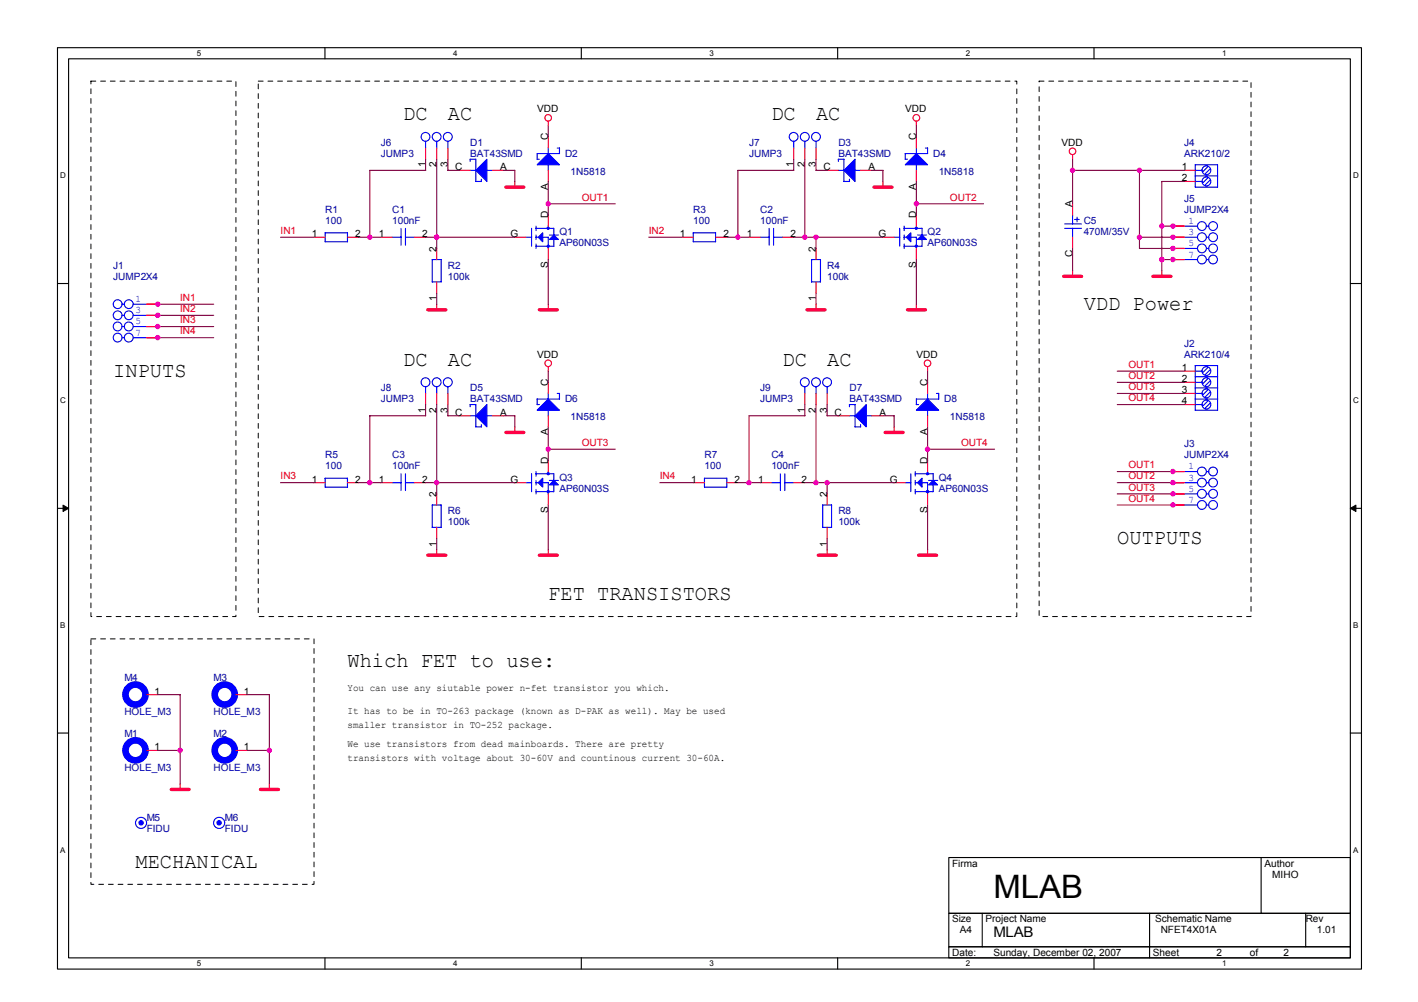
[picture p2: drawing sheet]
<svg xmlns="http://www.w3.org/2000/svg" width="297mm" height="210mm" viewBox="0 0 297 210" stroke-linecap="round" stroke-linejoin="round" font-family="sans-serif">
<path d="M12 10h273.2v193h-273.2zM14.4 12.3h268.5v188.4h-268.5z" fill="none" stroke="#000" stroke-width=".23"/>
<g fill="#fff">
<path d="M41.2 10.2h.9v1.9h-.9z"/>
<path d="M41.2 200.9h.9v1.9h-.9z"/>
</g>
<path d="M68.1 10v2.3M68.1 200.7v2.3" fill="none" stroke="#000" stroke-width=".23"/>
<g fill="#fff">
<path d="M94.9 10.2h.9v1.9h-.9z"/>
<path d="M94.9 200.9h.9v1.9h-.9z"/>
</g>
<path d="M121.8 10v2.3M121.8 200.7v2.3" fill="none" stroke="#000" stroke-width=".23"/>
<g fill="#fff">
<path d="M148.6 10.2h.9v1.9h-.9z"/>
<path d="M148.6 200.9h.9v1.9h-.9z"/>
</g>
<path d="M175.5 10v2.3M175.5 200.7v2.3" fill="none" stroke="#000" stroke-width=".23"/>
<g fill="#fff">
<path d="M202.3 10.2h.9v1.9h-.9z"/>
<path d="M202.3 200.9h.9v1.9h-.9z"/>
</g>
<path d="M229.2 10v2.3M229.2 200.7v2.3" fill="none" stroke="#000" stroke-width=".23"/>
<g fill="#fff">
<path d="M256 10.2h.9v1.9h-.9z"/>
<path d="M256 200.9h.9v1.9h-.9z"/>
<path d="M12.6 35.9h1.2v1.8h-1.2z"/>
<path d="M283.5 35.9h1.2v1.8h-1.2z"/>
<path d="M12.6 82.9h1.2v1.9h-1.2z"/>
<path d="M283.5 82.9h1.2v1.9h-1.2z"/>
</g>
<path d="M12 59.4h2.4M282.9 59.4h2.3" fill="none" stroke="#000" stroke-width=".23"/>
<g fill="#fff">
<path d="M12.6 130h1.2v1.9h-1.2z"/>
<path d="M283.5 130h1.1v1.9h-1.1z"/>
</g>
<path d="M12 106.5h2.4M282.9 106.5h2.3" fill="none" stroke="#000" stroke-width=".23"/>
<path d="M13.2 105.8l1.2 .7-1.2 .6zM282.9 106.5l1.1-.7v1.3z" fill="#000" stroke="#000" stroke-width=".21"/>
<g fill="#fff">
<path d="M12.6 177.1h1.2v1.9h-1.2z"/>
<path d="M283.4 177.1h1.2v1.9h-1.2z"/>
</g>
<path d="M12 153.6h2.4M282.9 153.6h2.3M198.8 179.6h84.1v11.7h-84.1zM264.2 179.6v11.7M198.8 191.3h84.1v7h-84.1zM198.8 198.3h84.1v2.4h-84.1zM205.8 191.3v7.1M240.8 191.3v9.4M273.5 191.3v7.1" fill="none" stroke="#000" stroke-width=".23"/>
<path d="M19 17h30.4v112.2h-30.4v-112.2M54.1 17h158.9v112.2h-158.9v-112.2M217.7 17h44.4v112.2h-44.4v-112.2M19 133.8h46.8v51.5h-46.8v-51.5" fill="none" stroke="#000" stroke-width=".21" stroke-dasharray="1 1 1 1 1 1 1 1"/>
<g fill="none" stroke="#f00" stroke-width=".23">
<path d="M89.2 31v2.4M91.5 31v2.4M93.8 31v2.4M96.2 35.7h2.3M103.2 35.7h2.3M107.8 38v1.2M114.8 25.4v.9M114.8 28.7v2.3M114.8 35.7v2.3M166.3 31v2.4M168.6 31v2.4M170.9 31v2.4"/>
<path d="M173.3 35.7h2.3M180.3 35.7h2.3M185 38v1.2M192 25.4v.9M192 28.7v2.3M192 35.7v2.3M224.7 32.4v1M248 35.7h2.4M248 38h2.4M65.8 49.7h2.3M72.8 49.7h2.3M79.8 49.7h2.3"/>
<path d="M86.8 49.7h2.4M91.5 52v2.4M91.5 59.1v2.3M107.8 49.7h2.4M114.8 45v2.4M114.8 52v2.4M142.9 49.7h2.3M149.9 49.7h2.3M156.9 49.7h2.4M163.9 49.7h2.4M170.9 52v2.4M170.9 59.1v2.3"/>
<path d="M185 49.7h2.3M192 45v2.4M192 52v2.4M224.7 42.7v2.3M224.7 49.7v2.3M224.7 56.7v1.2M243.4 56.7v1.2M245.7 49.7h2.3M245.7 47.4h2.3M245.7 52h2.3M245.7 54.4h2.3M30.7 63.7h2.4"/>
<path d="M30.7 66.1h2.4M30.7 68.4h2.4M30.7 70.7h2.4M91.5 63.7v1.2M114.8 63.7v1.2M114.8 76.8v.9M170.9 63.7v1.2M192 63.7v1.2M194.3 76.8v.9M248 77.7h2.4M89.2 82.4v2.4M91.5 82.4v2.4"/>
<path d="M93.8 82.4v2.4M96.2 87.1h2.3M103.2 87.1h2.3M107.8 89.4v1.2M114.8 80.1v2.3M114.8 87.1v2.3M114.8 96.4v2.4M168.6 82.4v2.4M170.9 82.4v2.4M173.3 82.4v2.4M175.6 87.1h2.3M182.6 87.1h2.4"/>
<path d="M187.3 89.4v1.2M194.3 80.1v2.3M194.3 87.1v2.3M194.3 96.4v2.4M245.7 98.8h2.3M248 80.1h2.4M248 82.4h2.4M248 84.8h2.4M65.8 101.1h2.3M72.8 101.1h2.3M79.8 101.1h2.3M86.8 101.1h2.4"/>
<path d="M91.5 103.5v2.3M91.5 110.5v2.3M91.5 115.1v1.2M107.8 101.1h2.4M114.8 103.5v2.3M114.8 115.1v1.2M145.2 101.1h2.4M152.2 101.1h2.4M159.3 101.1h2.3M166.3 101.1h2.3M173.3 103.5v2.3M173.3 110.5v2.3"/>
<path d="M173.3 115.1v1.2M187.3 101.1h2.3M194.3 103.5v2.3M194.3 115.1v1.2M245.7 101.1h2.3M245.7 103.5h2.3M245.7 105.8h2.3M30.7 145.5h2.4M30.7 157.2h2.4M49.4 145.5h2.3M49.4 157.2h2.3M37.7 164.2v1.2"/>
<path d="M56.4 164.2v1.2"/>
<circle cx="114.8" cy="24.7" r=".69"/>
<circle cx="192" cy="24.7" r=".7"/>
<circle cx="224.7" cy="31.7" r=".69"/>
<circle cx="114.8" cy="76.1" r=".69"/>
<circle cx="194.3" cy="76.1" r=".69"/>
</g>
<g fill="none" stroke="#f00" stroke-width=".7">
<path d="M106 39.2h3.7M183.1 39.2h3.8M222.8 57.9h3.8M241.5 57.9h3.8M89.6 64.9h3.8M113 64.9h3.8M169.1 64.9h3.7M190.1 64.9h3.8M106 90.6h3.7M185.4 90.6h3.8M89.6 116.3h3.8M113 116.3h3.8"/>
<path d="M171.4 116.3h3.8M192.4 116.3h3.8M35.9 165.4h3.7M54.6 165.4h3.7"/>
</g>
<g fill="none" stroke="#00f" stroke-width=".23">
<path d="M89.2 29.6v1.4M91.5 29.6v1.4M93.8 29.6v1.4M98.5 33.4h1.2v4.6h1.2M98.5 35.7h1.2M98.5 33.3v.5M100.8 37.5v.5M102 35.7h1.2M112.5 33.4h.5M114.8 31v1.2M114.8 34.5v1.2M116.7 31h.5v1.2h-4.7v1.2"/>
<path d="M166.3 29.6v1.4M168.6 29.6v1.4M170.9 29.6v1.4M175.6 35.7h1.2M175.6 33.8v-.4h1.2v4.6h1.2l-.1-.5M179.1 35.7h1.2M192 31v1.2M192 34.5v1.2M193.8 31h.5M194.3 31v1.2M194.3 32.2h-4.7v1.2h.5M250.4 38h1.4"/>
<path d="M250.4 35.7h1.4M250.4 34.5h4.7v4.7h-4.7zM250.4 36.9h4.7M253 35l-1 .9M253 37.3l-1 .9M253.4 35.4l-.9 1M253.4 37.8l-.9 .9M68.1 48.7v2h4.7v-2l-4.7 .1M82.1 49.7h1.9M84 47.8v3.6M84.9 49.7h1.9M84.9 47.8v3.6"/>
<path d="M90.5 54.4h1.9v4.7h-1.9zM110.2 49.7h1.2M111.4 47.8v3.8M112.3 47.8h3.7v3.8M112.3 49.7h.5M112.3 51.6h3.7M112.3 47.4v.9M112.3 49.2v1M112.3 51.1v1M113.7 49.7h1.1v2.4M114.8 47.4v.5M115.1 49.2h1.9"/>
<path d="M149.9 50.7v-1.9h-4.7v1.9h4.7M159.3 49.7h1.8M161.1 47.8v3.6M162 49.7h2M162 47.8v3.6M170 54.4h1.9v4.7h-1.9zM187.3 49.7h1.2M188.5 47.8v3.8M189.4 47.8h3.7v3.8h-3.7M189.4 49.7h.5M189.4 47.4v.9M189.4 49.2v1"/>
<path d="M189.4 51.1v1M190.8 49.7h1.2v2.4M192 47.4v.5M192.2 49.2h1.9M223 47.8h3.5M223 46.9h3.5M224.7 45v1.9M224.7 47.8v1.9M225.1 46h1M225.6 45.5v1M248 49.7h2.9M248 47.4h2.9"/>
<path d="M248 52h2.9M248 54.4h2.9M252.7 49.7h.5M252.7 47.4h.5M252.7 52h.5M252.7 54.4h.5M25.6 63.7h.5M25.6 66.1h.5M25.6 68.4h.5M25.6 70.7h.5M27.9 63.7h2.8M27.9 66.1h2.8"/>
<path d="M27.9 68.4h2.8M27.9 70.7h2.8M250.4 77.7h1.4M250.4 78.9h4.7M250.4 76.6h4.7v9.3h-4.7zM253 77l-1 1M253 79.4l-1 .9M253.4 77.5l-.9 .9M253.4 79.8l-.9 1M84 99.3v3.5M84.9 99.3v3.5M89.2 81v1.4"/>
<path d="M91.5 81v1.4M93.8 81v1.4M98.5 84.8l1.2-.1v4.7h1.2M98.5 87.1h1.2M98.5 84.7v.5M100.8 89v.5M102 87.1h1.2M111.4 99.2v3.8M112.3 99.3l3.7-.1v3.8M112.3 98.8v.9M112.5 84.8h.5M114.8 82.4v1.2"/>
<path d="M114.8 85.9v1.2M114.8 98.8v.5M116.7 82.4h.5M117.2 82.4v1.2h-4.7v1.2M163.5 99.3v3.5M164.4 99.3v3.5M168.6 81v1.4M170.9 81v1.4M173.3 81v1.4M177.9 84.8h1.2v4.6h1.2M177.9 87.1h1.2M177.9 84.7v.5"/>
<path d="M180.3 89v.5M181.4 87.1h1.2M190.8 99.2v3.8M191.7 99.3h3.8v3.7h-3.8M191.7 98.8v.9M191.9 84.8h.5M194.3 82.4v1.2M194.3 85.9v1.2M194.3 98.8v.5M196.2 82.4h.5M196.6 82.4l.1 1.2h-4.7v1.2M248 98.8h2.9"/>
<path d="M250.4 84.8h1.4M250.4 80.1h1.4M250.4 82.4h1.4M250.4 83.6h4.7M250.4 81.3h4.7M252.7 98.8h.5M253 81.7l-1 1M253 84l-1 1M253.4 82.2l-.9 .9M253.4 84.5l-.9 1M68.1 100.2v1.8h4.7v-1.8h-4.7M82.1 101.1h1.9"/>
<path d="M84.9 101.1h1.9M90.5 110.5h1.9v-4.7h-1.9v4.7M110.2 101.1h1.2M112.3 101.1h.5M112.3 100.6v1M112.3 102.5v1M112.3 103h3.7M113.7 101.1h1.1v2.4M115.1 100.6h1.9M147.5 100.2h4.7v1.8M147.6 100.2v1.8h4.7M161.6 101.1h1.9"/>
<path d="M164.4 101.1h1.9M172.3 105.8h1.9v4.7h-1.9M172.3 105.8v4.7M189.6 101.1h1.2M191.7 101.1h.5M191.7 100.6v1M191.7 102.5v1M193.1 101.1h1.2v2.4M194.5 100.6h1.9M248 105.8h2.9M248 101.1h2.9M248 103.5h2.9"/>
<path d="M252.7 105.8h.5M252.7 101.1h.5M252.7 103.5h.5M30.5 145.5h.2M30.5 157.2h.2M49.2 145.5h.2M49.2 157.2h.2"/>
<circle cx="89.1" cy="28.7" r=".92"/>
<circle cx="91.5" cy="28.7" r=".92"/>
<circle cx="93.8" cy="28.7" r=".93"/>
<circle cx="166.2" cy="28.7" r=".92"/>
<circle cx="168.6" cy="28.7" r=".93"/>
<circle cx="170.9" cy="28.7" r=".92"/>
<circle cx="252.7" cy="38" r=".93"/>
<circle cx="252.7" cy="35.7" r=".92"/>
<circle cx="251.8" cy="49.7" r=".93"/>
<circle cx="251.8" cy="47.4" r=".93"/>
<circle cx="251.8" cy="52" r=".93"/>
<circle cx="251.8" cy="54.4" r=".93"/>
<circle cx="254.1" cy="49.7" r=".93"/>
<circle cx="254.1" cy="47.4" r=".92"/>
<circle cx="254.1" cy="54.4" r=".92"/>
<circle cx="254.1" cy="52" r=".92"/>
<circle cx="24.6" cy="68.4" r=".93"/>
<circle cx="24.6" cy="66" r=".92"/>
<circle cx="24.6" cy="63.7" r=".92"/>
<circle cx="24.6" cy="70.7" r=".92"/>
<circle cx="27" cy="68.4" r=".93"/>
<circle cx="27" cy="66" r=".92"/>
<circle cx="27" cy="63.7" r=".92"/>
<circle cx="27" cy="70.7" r=".92"/>
<circle cx="252.7" cy="77.7" r=".92"/>
<circle cx="89.1" cy="80.1" r=".93"/>
<circle cx="91.5" cy="80.1" r=".93"/>
<circle cx="93.8" cy="80.1" r=".93"/>
<circle cx="168.6" cy="80.1" r=".93"/>
<circle cx="170.9" cy="80.1" r=".93"/>
<circle cx="173.2" cy="80.1" r=".93"/>
<circle cx="251.8" cy="98.8" r=".93"/>
<circle cx="252.7" cy="80.1" r=".93"/>
<circle cx="252.7" cy="84.7" r=".93"/>
<circle cx="252.7" cy="82.4" r=".92"/>
<circle cx="254.1" cy="98.8" r=".92"/>
<circle cx="251.8" cy="103.4" r=".93"/>
<circle cx="251.8" cy="105.8" r=".93"/>
<circle cx="251.8" cy="101.1" r=".93"/>
<circle cx="254.1" cy="103.4" r=".93"/>
<circle cx="254.1" cy="105.8" r=".92"/>
<circle cx="254.1" cy="101.1" r=".92"/>
<circle cx="29.5" cy="172.4" r="1.17"/>
<circle cx="45.9" cy="172.4" r="1.17"/>
</g>
<g fill="#00f" stroke="#00f" stroke-width=".23">
<path d="M112.8 49.7l.9-.9v1.9z" fill-rule="evenodd"/>
<path d="M115.1 50.2l.9-1 1 1z" fill-rule="evenodd"/>
<path d="M114.8 32.2l2.4 2.3h-4.7z" fill-rule="evenodd"/>
<path d="M179.1 33.4v4.6l-2.3-2.3z" fill-rule="evenodd"/>
<path d="M102 84.8v4.6l-2.3-2.3z" fill-rule="evenodd"/>
<path d="M181.5 84.8v4.6l-2.4-2.3z" fill-rule="evenodd"/>
<path d="M192 32.2l2.3 2.3h-4.7z" fill-rule="evenodd"/>
<path d="M192.2 101.1l.9-.9v1.8z" fill-rule="evenodd"/>
<path d="M195.5 100.6l.9 1h-1.9z" fill-rule="evenodd"/>
<path d="M194.1 102.8h.3v.3h-.3z" fill-rule="evenodd"/>
<path d="M192 85.9l2.3-2.3 2.3 2.3z" fill-rule="evenodd"/>
<path d="M99.7 35.7l2.3-2.3v4.6z" fill-rule="evenodd"/>
<path d="M114.8 83.6l2.4 2.3h-4.7z" fill-rule="evenodd"/>
<path d="M189.9 49.7l.9-.9v1.9z" fill-rule="evenodd"/>
<path d="M192.2 50.2l.9-1 1 1z" fill-rule="evenodd"/>
<path d="M112.8 101.1l.9-.9v1.8z" fill-rule="evenodd"/>
<path d="M116 100.6l1 1h-1.9z" fill-rule="evenodd"/>
<path d="M114.7 102.8h.3v.3h-.3z" fill-rule="evenodd"/>
<circle cx="114.8" cy="47.8" r=".22"/>
<circle cx="114.8" cy="51.6" r=".22"/>
<circle cx="29.6" cy="172.4" r=".46"/>
<circle cx="45.9" cy="172.4" r=".46"/>
<circle cx="194.3" cy="99.2" r=".22"/>
<circle cx="191.9" cy="47.8" r=".22"/>
<circle cx="191.9" cy="51.6" r=".22"/>
<circle cx="114.8" cy="99.2" r=".22"/>
</g>
<g fill="none" stroke="#00f" stroke-width="1.4">
<circle cx="28.4" cy="145.5" r="2.1"/>
<circle cx="28.4" cy="157.2" r="2.1"/>
<circle cx="47.1" cy="145.5" r="2.1"/>
<circle cx="47.1" cy="157.2" r="2.1"/>
</g>
<g fill="none" stroke="#800040" stroke-width=".23">
<path d="M89.2 33.4v2.3M89.2 35.7h-11.7v14M91.5 33.4v18.7M93.8 35.7h2.4M93.8 33.4v2.3M105.5 35.7h2.4M107.8 35.7v2.3M114.8 26.3v2.4M114.8 38v7.1M166.3 33.4v2.3M166.3 35.7h-11.7v14M168.6 33.4v16.3"/>
<path d="M170.9 35.7h2.4M170.9 33.4v2.3M182.6 35.7h2.4v2.3M192 26.3v2.4M192 38v7.1M224.7 35.7h23.4M224.7 33.4v9.3M238.7 35.7v16.4l7-.1M248.1 38h-4.7v18.7M58.8 49.7h7M75.1 49.7h4.7M89.2 49.7h18.7"/>
<path d="M114.8 54.4v9.4M114.8 42.7h14.1M135.9 49.7h7M152.2 49.7h4.7M166.3 49.7h18.7M170.9 49.7v2.4M192 42.7h14M192 54.4v9.4M224.7 52v4.7M238.7 49.7h7M243.4 47.4h2.3M243.4 54.4h2.3"/>
<path d="M33.1 63.7h11.7M33.1 66.1h11.7M33.1 68.4h11.7M33.1 70.7h11.7M91.5 61.4v2.4M114.8 77.7v2.4M170.9 61.4v2.4M194.3 77.7v2.4M234 77.7h14.1M89.2 84.8v2.3M89.2 87.1h-11.7v14M91.5 84.8v18.7"/>
<path d="M93.8 84.8v2.3M93.8 87.1h2.4M105.5 87.1h2.4M107.8 87.1v2.4M114.8 89.4v7.1M114.8 94.1h14.1M168.6 84.8v2.3M168.6 87.1h-11.7v14M170.9 84.8v16.3M173.3 87.1h2.3M173.3 84.8v2.3M185 87.1h2.3v2.4"/>
<path d="M194.3 94.1h14M194.3 89.4v7.1M234 98.8h11.7M234 80.1h14.1M234 84.8h14.1M234 82.4h14.1M58.8 101.1h7M75.1 101.1h4.7M89.2 101.1h18.7M91.5 112.8v2.4M114.8 105.8v9.4M138.2 101.1h7"/>
<path d="M154.6 101.1h4.7M168.6 101.1h18.7M173.3 101.1v2.4M173.3 112.8v2.4M194.3 105.8v9.4M234 101.1h11.7M234 105.8h11.7M234 103.5h11.7M33.1 145.5h4.7l-.1 18.7M33.1 157.2h4.7M51.7 145.5h4.7M51.7 157.2h4.7"/>
<path d="M56.4 145.5v18.7"/>
</g>
<g fill="#f0f" stroke="#f0f" stroke-width=".23">
<circle cx="77.5" cy="49.7" r=".46"/>
<circle cx="91.5" cy="49.7" r=".46"/>
<circle cx="114.8" cy="42.7" r=".46"/>
<circle cx="170.9" cy="49.7" r=".46"/>
<circle cx="191.9" cy="42.7" r=".46"/>
<circle cx="154.6" cy="49.7" r=".46"/>
<circle cx="168.6" cy="49.7" r=".46"/>
<circle cx="114.8" cy="94.1" r=".46"/>
<circle cx="91.5" cy="101.1" r=".46"/>
<circle cx="77.5" cy="101.1" r=".46"/>
<circle cx="173.3" cy="101.1" r=".46"/>
<circle cx="156.9" cy="101.1" r=".46"/>
<circle cx="194.3" cy="94.1" r=".46"/>
<circle cx="170.9" cy="101.1" r=".46"/>
<circle cx="33" cy="63.7" r=".46"/>
<circle cx="33" cy="66" r=".46"/>
<circle cx="33" cy="68.4" r=".46"/>
<circle cx="33" cy="70.7" r=".46"/>
<circle cx="238.7" cy="49.7" r=".46"/>
<circle cx="245.7" cy="49.7" r=".46"/>
<circle cx="238.7" cy="35.7" r=".46"/>
<circle cx="245.7" cy="52" r=".46"/>
<circle cx="243.4" cy="47.4" r=".46"/>
<circle cx="245.7" cy="47.4" r=".46"/>
<circle cx="243.4" cy="54.4" r=".46"/>
<circle cx="245.7" cy="54.4" r=".46"/>
<circle cx="224.7" cy="35.7" r=".46"/>
<circle cx="245.7" cy="98.8" r=".46"/>
<circle cx="245.7" cy="101.1" r=".46"/>
<circle cx="245.7" cy="105.8" r=".46"/>
<circle cx="245.7" cy="103.4" r=".46"/>
<circle cx="37.7" cy="157.2" r=".46"/>
<circle cx="56.4" cy="157.2" r=".46"/>
</g>
<text font-size="6.8" x="208.1" y="188.1">MLAB</text>
<g font-size="4.4">
<text x="84.5" y="25.2">DC</text>
<text x="93.8" y="25.2">AC</text>
<text x="161.6" y="25.2">DC</text>
<text x="170.9" y="25.2">AC</text>
<text x="227" y="64.9">VDD Power</text>
<text x="84.5" y="76.6">DC</text>
<text x="93.8" y="76.6">AC</text>
<text x="163.9" y="76.6">DC</text>
<text x="173.3" y="76.6">AC</text>
<text x="23.7" y="79">INPUTS</text>
<text x="234" y="114">OUTPUTS</text>
<text x="114.8" y="125.7">FET TRANSISTORS</text>
<text x="72.8" y="139.7">Which FET to use:</text>
<text x="28.4" y="181.8">MECHANICAL</text>
</g>
<text font-size="3" x="208.1" y="196.4">MLAB</text>
<g font-size="2.1">
<text x="112.5" y="23.6">VDD</text>
<text x="189.6" y="23.6">VDD</text>
<text x="114.8" y="29.4" transform="rotate(-90 114.8 29.4)">C</text>
<text x="191.9" y="29.4" transform="rotate(-90 191.9 29.4)">C</text>
<text x="89.1" y="35.1" transform="rotate(-90 89.1 35.1)">1</text>
<text x="91.5" y="35.1" transform="rotate(-90 91.5 35.1)">2</text>
<text x="93.8" y="35.1" transform="rotate(-90 93.8 35.1)">3</text>
<text x="95.4" y="35.7">C</text>
<text x="104.8" y="35.7">A</text>
<text x="166.2" y="35.1" transform="rotate(-90 166.2 35.1)">1</text>
<text x="168.6" y="35.1" transform="rotate(-90 168.6 35.1)">2</text>
<text x="170.9" y="35.1" transform="rotate(-90 170.9 35.1)">3</text>
<text x="172.5" y="35.7">C</text>
<text x="181.9" y="35.7">A</text>
<text x="222.4" y="30.6">VDD</text>
<text x="247.6" y="35.7">1</text>
<text x="114.8" y="39.8" transform="rotate(-90 114.8 39.8)">A</text>
<text x="191.9" y="39.8" transform="rotate(-90 191.9 39.8)">A</text>
<text x="247.6" y="38">2</text>
<text x="114.8" y="45.7" transform="rotate(-90 114.8 45.7)">D</text>
<text x="191.9" y="45.7" transform="rotate(-90 191.9 45.7)">D</text>
<text x="224.7" y="43.4" transform="rotate(-90 224.7 43.4)">A</text>
<text x="65.3" y="49.7">1</text>
<text x="74.4" y="49.7">2</text>
<text x="79.4" y="49.7">1</text>
<text x="88.4" y="49.7">2</text>
<text x="91.5" y="52.7" transform="rotate(-90 91.5 52.7)">2</text>
<text x="106.9" y="49.7">G</text>
<text x="142.4" y="49.7">1</text>
<text x="151.5" y="49.7">2</text>
<text x="156.5" y="49.7">1</text>
<text x="165.6" y="49.7">2</text>
<text x="170.9" y="52.7" transform="rotate(-90 170.9 52.7)">2</text>
<text x="184" y="49.7">G</text>
<text x="224.7" y="53.8" transform="rotate(-90 224.7 53.8)">C</text>
<text x="114.8" y="56.1" transform="rotate(-90 114.8 56.1)">S</text>
<text x="191.9" y="56.1" transform="rotate(-90 191.9 56.1)">S</text>
<text x="91.5" y="63.1" transform="rotate(-90 91.5 63.1)">1</text>
<text x="170.9" y="63.1" transform="rotate(-90 170.9 63.1)">1</text>
<text x="112.5" y="75">VDD</text>
<text x="192" y="75">VDD</text>
<text x="247.6" y="77.7">1</text>
<text x="114.8" y="80.8" transform="rotate(-90 114.8 80.8)">C</text>
<text x="194.3" y="80.8" transform="rotate(-90 194.3 80.8)">C</text>
<text x="247.6" y="80.1">2</text>
<text x="247.6" y="82.4">3</text>
<text x="89.1" y="86.5" transform="rotate(-90 89.1 86.5)">1</text>
<text x="91.5" y="86.5" transform="rotate(-90 91.5 86.5)">2</text>
<text x="93.8" y="86.5" transform="rotate(-90 93.8 86.5)">3</text>
<text x="95.4" y="87.1">C</text>
<text x="104.8" y="87.1">A</text>
<text x="168.6" y="86.5" transform="rotate(-90 168.6 86.5)">1</text>
<text x="170.9" y="86.5" transform="rotate(-90 170.9 86.5)">2</text>
<text x="173.2" y="86.5" transform="rotate(-90 173.2 86.5)">3</text>
<text x="174.8" y="87.1">C</text>
<text x="184.3" y="87.1">A</text>
<text x="247.6" y="84.7">4</text>
<text x="114.8" y="91.2" transform="rotate(-90 114.8 91.2)">A</text>
<text x="194.3" y="91.2" transform="rotate(-90 194.3 91.2)">A</text>
<text x="65.3" y="101.1">1</text>
<text x="74.4" y="101.1">2</text>
<text x="79.4" y="101.1">1</text>
<text x="88.4" y="101.1">2</text>
<text x="106.9" y="101.1">G</text>
<text x="114.8" y="97.2" transform="rotate(-90 114.8 97.2)">D</text>
<text x="144.8" y="101.1">1</text>
<text x="153.9" y="101.1">2</text>
<text x="158.8" y="101.1">1</text>
<text x="167.9" y="101.1">2</text>
<text x="186.4" y="101.1">G</text>
<text x="194.3" y="97.2" transform="rotate(-90 194.3 97.2)">D</text>
<text x="91.5" y="104.2" transform="rotate(-90 91.5 104.2)">2</text>
<text x="114.8" y="107.5" transform="rotate(-90 114.8 107.5)">S</text>
<text x="173.2" y="104.2" transform="rotate(-90 173.2 104.2)">2</text>
<text x="194.3" y="107.5" transform="rotate(-90 194.3 107.5)">S</text>
<text x="91.5" y="114.5" transform="rotate(-90 91.5 114.5)">1</text>
<text x="173.2" y="114.5" transform="rotate(-90 173.2 114.5)">1</text>
<text x="32.4" y="145.5">1</text>
<text x="51.1" y="145.5">1</text>
<text x="72.8" y="144.8">You can use any siutable power n-fet transistor you which.</text>
<text x="72.8" y="149.5">It has to be in TO-263 package (known as D-PAK as well). May be used</text>
<text x="72.8" y="152.4">smaller transistor in TO-252 package.</text>
<text x="32.4" y="157.2">1</text>
<text x="51.1" y="157.2">1</text>
<text x="72.8" y="156.5">We use transistors from dead mainboards. There are pretty</text>
<text x="72.8" y="159.4">transistors with voltage about 30-60V and countinous current 30-60A.</text>
<text x="199.5" y="181.5">Firma</text>
<text x="264.9" y="181.5">Author</text>
<text x="266.5" y="183.9">MIHO</text>
<text x="199.5" y="193.2">Size</text>
<text x="201.1" y="195.5">A4</text>
<text x="206.5" y="193.2">Project Name</text>
<text x="242" y="193.2">Schematic Name</text>
<text x="243.1" y="195.5">NFET4X01A</text>
<text x="273.5" y="193.2">Rev</text>
<text x="275.9" y="195.5">1.01</text>
<text x="199.5" y="200.2">Date:</text>
<text x="208.1" y="200.2">Sunday, December 02, 2007</text>
<text x="241.5" y="200.2">Sheet</text>
<text x="254.8" y="200.2">2</text>
<text x="261.8" y="200.2">of</text>
<text x="268.9" y="200.2">2</text>
</g>
<g font-size="2.1" fill="#000080">
<text x="79.8" y="30.6">J6</text>
<text x="79.8" y="32.9">JUMP3</text>
<text x="98.5" y="30.6">D1</text>
<text x="98.5" y="32.9">BAT43SMD</text>
<text x="118.4" y="32.9">D2</text>
<text x="156.9" y="30.6">J7</text>
<text x="156.9" y="32.9">JUMP3</text>
<text x="175.6" y="30.6">D3</text>
<text x="175.6" y="32.9">BAT43SMD</text>
<text x="195.5" y="32.9">D4</text>
<text x="248" y="30.6">J4</text>
<text x="248" y="32.9">ARK210/2</text>
<text x="119.5" y="36.6">1N5818</text>
<text x="196.6" y="36.6">1N5818</text>
<text x="68.1" y="44.6">R1</text>
<text x="68.1" y="46.9">100</text>
<text x="82.1" y="44.6">C1</text>
<text x="82.1" y="46.9">100nF</text>
<text x="145.2" y="44.6">R3</text>
<text x="145.2" y="46.9">100</text>
<text x="159.3" y="44.6">C2</text>
<text x="159.3" y="46.9">100nF</text>
<text x="227" y="46.9">C5</text>
<text x="248" y="42.2">J5</text>
<text x="248" y="44.6">JUMP2X4</text>
<text x="117.2" y="49.3">Q1</text>
<text x="117.2" y="51.6">AP60N03S</text>
<text x="194.3" y="49.3">Q2</text>
<text x="194.3" y="51.6">AP60N03S</text>
<text x="227" y="49.3">470M/35V</text>
<text x="23.7" y="56.3">J1</text>
<text x="23.7" y="58.6">JUMP2X4</text>
<text x="93.8" y="56.3">R2</text>
<text x="93.8" y="58.6">100k</text>
<text x="173.3" y="56.3">R4</text>
<text x="173.3" y="58.6">100k</text>
<text x="248" y="72.6">J2</text>
<text x="248" y="75">ARK210/4</text>
<text x="79.8" y="82">J8</text>
<text x="98.5" y="82">D5</text>
<text x="159.3" y="82">J9</text>
<text x="177.9" y="82">D7</text>
<text x="79.8" y="84.3">JUMP3</text>
<text x="98.5" y="84.3">BAT43SMD</text>
<text x="118.4" y="84.3">D6</text>
<text x="119.5" y="88.1">1N5818</text>
<text x="159.3" y="84.3">JUMP3</text>
<text x="177.9" y="84.3">BAT43SMD</text>
<text x="197.8" y="84.3">D8</text>
<text x="199" y="88.1">1N5818</text>
<text x="68.1" y="96">R5</text>
<text x="82.1" y="96">C3</text>
<text x="147.6" y="96">R7</text>
<text x="161.6" y="96">C4</text>
<text x="248" y="93.7">J3</text>
<text x="248" y="96">JUMP2X4</text>
<text x="68.1" y="98.3">100</text>
<text x="82.1" y="98.3">100nF</text>
<text x="117.2" y="100.7">Q3</text>
<text x="147.6" y="98.3">100</text>
<text x="161.6" y="98.3">100nF</text>
<text x="196.6" y="100.7">Q4</text>
<text x="93.8" y="107.7">R6</text>
<text x="117.2" y="103">AP60N03S</text>
<text x="175.6" y="107.7">R8</text>
<text x="196.6" y="103">AP60N03S</text>
<text x="93.8" y="110">100k</text>
<text x="175.6" y="110">100k</text>
<text x="26.1" y="142.7">M4</text>
<text x="44.7" y="142.7">M3</text>
<text x="26.1" y="149.7">HOLE_M3</text>
<text x="44.7" y="149.7">HOLE_M3</text>
<text x="26.1" y="154.4">M1</text>
<text x="44.7" y="154.4">M2</text>
<text x="26.1" y="161.4">HOLE_M3</text>
<text x="44.7" y="161.4">HOLE_M3</text>
<text x="30.7" y="171.9">M5</text>
<text x="47.1" y="171.9">M6</text>
<text x="30.7" y="174.3">FIDU</text>
<text x="47.1" y="174.3">FIDU</text>
</g>
<g font-size="2.1" fill="#f00">
<text x="121.9" y="42">OUT1</text>
<text x="199" y="42">OUT2</text>
<text x="58.8" y="49">IN1</text>
<text x="135.9" y="49">IN2</text>
<text x="37.7" y="63">IN1</text>
<text x="37.7" y="65.4">IN2</text>
<text x="37.7" y="67.7">IN3</text>
<text x="37.7" y="70.1">IN4</text>
<text x="236.4" y="77.1">OUT1</text>
<text x="236.4" y="79.4">OUT2</text>
<text x="236.4" y="81.7">OUT3</text>
<text x="236.4" y="84.1">OUT4</text>
<text x="121.9" y="93.4">OUT3</text>
<text x="201.3" y="93.4">OUT4</text>
<text x="58.8" y="100.4">IN3</text>
<text x="138.2" y="100.4">IN4</text>
<text x="236.4" y="98.1">OUT1</text>
<text x="236.4" y="100.4">OUT2</text>
<text x="236.4" y="105.1">OUT4</text>
<text x="236.4" y="102.8">OUT3</text>
</g>
<g font-size="2.1" fill="#00f">
<text x="249" y="46.9">1</text>
<text x="249" y="49.3">3</text>
<text x="249" y="51.6">5</text>
<text x="249" y="54">7</text>
<text x="28.4" y="63.3">1</text>
<text x="28.4" y="65.6">3</text>
<text x="28.4" y="68">5</text>
<text x="28.4" y="70.3">7</text>
<text x="249" y="98.3">1</text>
<text x="249" y="100.7">3</text>
<text x="249" y="103">5</text>
<text x="249" y="105.4">7</text>
</g>
<g font-size="1.7">
<text x="41.2" y="11.7">5</text>
<text x="94.9" y="11.7">4</text>
<text x="148.6" y="11.7">3</text>
<text x="202.3" y="11.7">2</text>
<text x="256" y="11.7">1</text>
<text x="12.6" y="37.4">D</text>
<text x="283.5" y="37.4">D</text>
<text x="12.6" y="84.4">C</text>
<text x="283.5" y="84.4">C</text>
<text x="12.6" y="131.5">B</text>
<text x="283.5" y="131.5">B</text>
<text x="12.6" y="178.6">A</text>
<text x="283.5" y="178.6">A</text>
<text x="41.2" y="202.4">5</text>
<text x="94.9" y="202.4">4</text>
<text x="148.6" y="202.4">3</text>
<text x="202.3" y="202.4">2</text>
<text x="256" y="202.4">1</text>
</g>
</svg>
